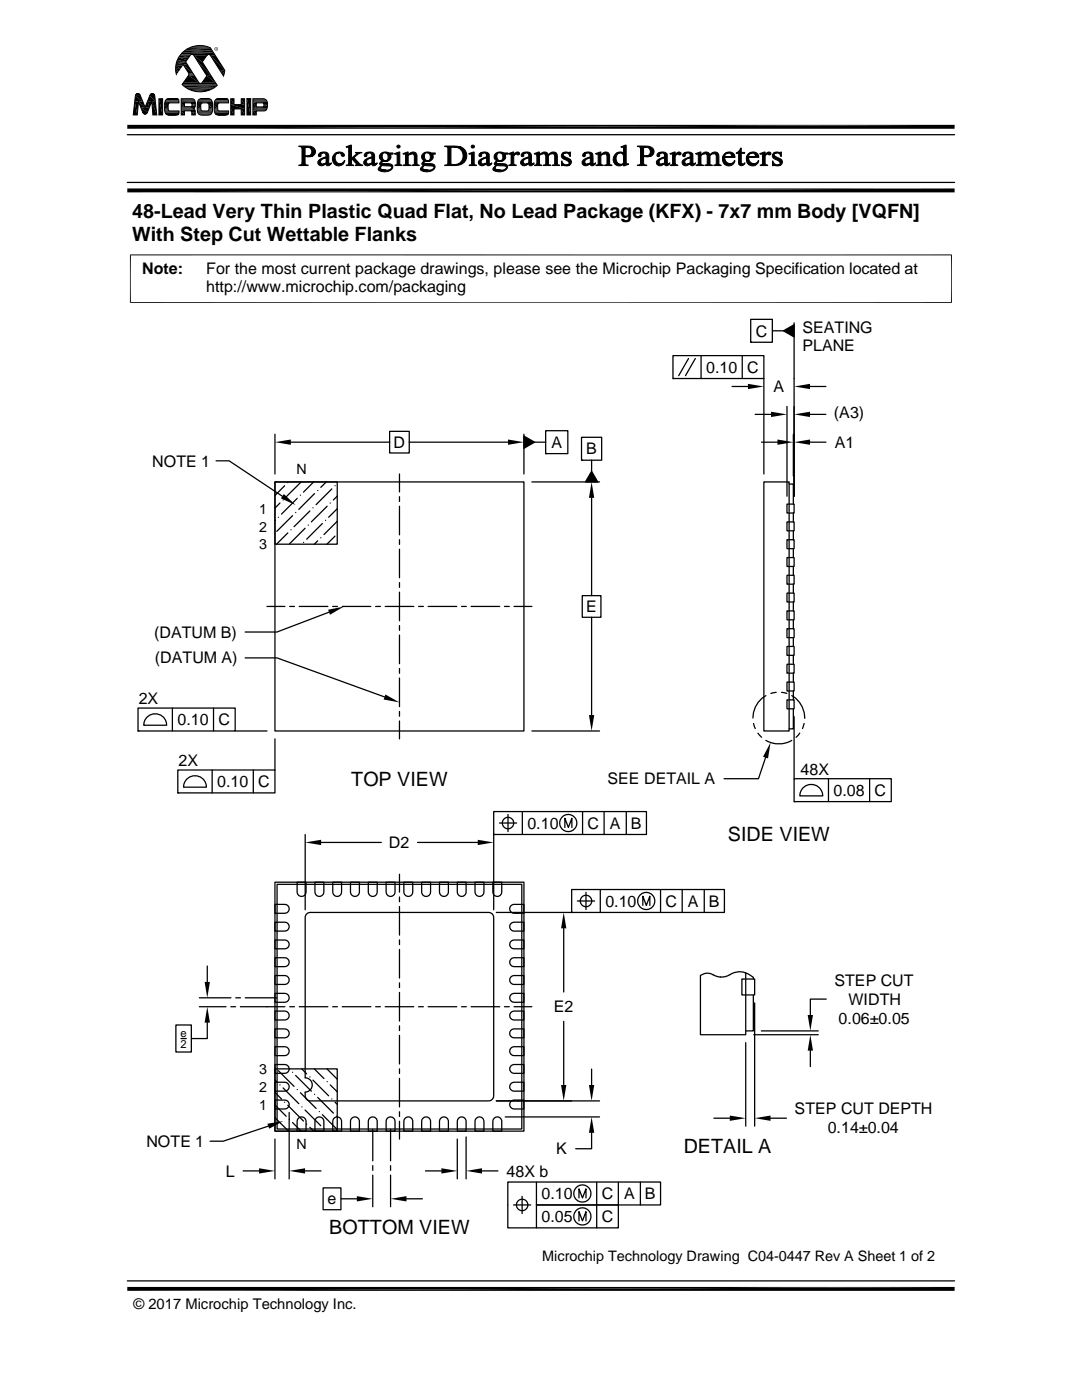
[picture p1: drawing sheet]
<svg xmlns="http://www.w3.org/2000/svg" width="216mm" height="279mm" viewBox="0 0 216 279" stroke-linecap="round" stroke-linejoin="round" font-family="sans-serif">
<g fill="none" stroke="#000" stroke-width=".25">
<path d="M25.4 36.4h165.1M25.4 26.9h165.1M134.3 71h18.1v4.5h-18.1zM134.3 75.5h.1M137.4 71.5l-2 3.5M138.7 71.5l-1.9 3.5M139.9 71v4.5M146.1 77.1h3.1M148.1 71v4.5M149.8 63.7h4.3v4.6h-4.3zM149.8 68.3h.1M152.4 75.5v19.1"/>
<path d="M154.1 66h2.2M156.3 66l2.2-1.2v2.4zM158.5 64.4v34.6M161.6 77.1h3.2M43.1 92h2.6l10.6 7M54.9 96.2h49.6v49.7h-49.6zM54.9 86.7v7.9M54.9 96.2h12.4v12.4h-12.4zM55.1 96.2l-.2 .2M56.5 99.8h.1M56.8 96.9l-1.9 2M57.4 96.3h.1"/>
<path d="M58 88.2h19.7M59.3 99.5l-3.1 3.1M59.9 98.8h.1M60.1 96.2l-3 2.9M62.6 96.2l-2 2M62.8 98.5l-3.2 3.2M63.4 97.9h.1M65.1 96.2l-1.1 1.1M66.2 97.6l-3.1 3.1M66.8 96.9h.1M67.3 99l-.8 .8M77.7 86.1h4v4.3h-4z"/>
<path d="M79.7 94.6v3.6M79.7 99.1v1M81.7 88.2h19.7M104.5 87l2.2 1.2-2.2 1.3zM104.5 86.7v7.9M106.1 96.2h13.5M106.7 88.2h2.2M108.9 86h4.4v4.5h-4.4zM108.9 90.5h.1M116 87.3h4.1v4.5h-4.1zM116 91.8h.1M118 99.4v19.5"/>
<path d="M118 94.1l1.3 2.1h-2.5zM118 91.8v2.3M150.7 82.7h3.2M152 88.2h3.1M152.4 96.2h5.1v49.7h-5.1zM157 81.1v17.9M157.5 96.6h.8v4M158.3 86.7v8.3M161.6 88.2h3.2M161.6 82.7h3.2M54.9 103.8v.1M55.5 103.2h.1"/>
<path d="M55.9 100.4l-1 1M57.4 106.4l-2.2 2.2M58.1 105.7h.1M58.4 102.9l-3.2 3.1M59 102.3h.1M60.6 108.2h.1M60.9 105.4l-3.2 3.2M61.5 104.8h.1M61.8 102l-3.1 3.1M62.4 101.3h.1M63.4 107.9l-.7 .7M64 107.3h.1"/>
<path d="M64.3 104.5l-3.1 3.1M65 103.8h.1M65.3 101l-3.2 3.2M65.9 100.4h.1M66.8 107l-1.6 1.6M67.3 101.5l-1.7 1.7M67.3 104l-2.7 2.7M79.7 101v5.7M79.7 107.7v.9M79.7 109.6v5.7M79.7 116.3v.9M79.7 118.2v5.7"/>
<path d="M116.2 118.9h3.7v4.3h-3.7zM157 100.6h1.5v1.8h-1.5zM157 104.2h1.5v1.7h-1.5zM157 107.7h1.5v1.8h-1.5zM157 111.3h1.5v1.8h-1.5zM157 114.8h1.5v1.8h-1.5zM157 118.4h1.5v1.7h-1.5zM158.3 102.4v1.8M158.3 105.9v1.8M158.3 109.5v1.8M158.3 113.1v1.7M158.3 116.6v1.8"/>
<path d="M48.9 131.3h6.4l21.4 7.8M53.3 121h3.6M57.8 121h1M59.7 121h5.7M65.7 122.2l-10.4 3.9h-6.4M66.4 121h.9M68.3 121h5.7M75 121h.9M76.9 121h5.7M79.7 124.8v1M79.7 126.7v5.8M79.7 133.4v1"/>
<path d="M79.7 135.3v5.7M83.5 121h1M85.4 121h5.7M92.1 121h.9M94 121h5.7M100.7 121h.9M102.6 121h3.5M118 123.2v19.5M152.8 138.8a5.1 5.1 0 0 0-2.6 4.5M154.9 138.2l-1.1 .2M156 138.2l1 .2M157 121.9h1.5v1.8h-1.5z"/>
<path d="M157 125.5h1.5v1.8h-1.5zM157 129h1.5v1.8h-1.5zM157 132.6h1.5v1.7h-1.5zM157 136.1h1.5v1.8h-1.5zM157 139.7h1.5v1.8h-1.5zM158 138.8a5.1 5.1 0 0 1 2.6 4.5M158.3 120.1v1.8M158.3 123.7v1.8M158.3 127.3v1.7M158.3 130.8v1.8M158.3 134.3v1.8M158.3 137.9v1.8"/>
<path d="M27.5 141.3h19.4v4.6h-19.4zM27.5 145.9h.1M29.4 143a2.29 2.29 0 0 1 2.5-.4 2.29 2.29 0 0 1 1.4 2.1h-4.6l.3-1.1zM34.4 141.3v4.6M35.5 153.7h19.4v4.5h-19.4zM35.5 158.2h.1M37.4 155.4a2.28 2.28 0 0 1 2.4-.4 2.28 2.28 0 0 1 1.4 2.1h-4.6l.3-1.2zM42.3 153.7v4.5M42.6 141.3v4.6M46.9 145.9h6.4M50.5 153.7v4.5M54.9 147.5v6.2"/>
<path d="M79.7 142v.9M79.7 143.9v3.6M106.1 145.9h13.5M150.4 144.4l.3 1M151.2 146.3l.8 .8M152.8 151.2l-1.5 4.2h-6.8M152.8 147.8a5.1 5.1 0 0 0 5.2 0M158.3 141.5v4h-.8M158.5 155.4h19.3v4.6h-19.3zM158.5 160h.1M158.5 143v12.4M159.6 146.3l-.7 .8"/>
<path d="M160.3 157.1a2.3 2.3 0 0 1 2.5-.4 2.3 2.3 0 0 1 1.4 2.1h-4.6l.3-1.1zM160.4 144.4l-.3 1M160.6 143.3h.1M165.3 155.4v4.6M173.5 155.4v4.6M54.9 176.1h49.6v49.6h-49.6zM55.3 176.5h48.8v48.8h-48.8zM59.3 176.1h1.8v1.9a.89 .89 0 0 1-.9 .9 .89 .89 0 0 1-.9-.9zM60.9 166.5v15.1M62.8 176.1h1.8v1.9a.89 .89 0 0 1-.9 .9 .89 .89 0 0 1-.9-.9zM64.1 168.1h12M66.4 176.1h1.8v1.9a.88 .88 0 0 1-.9 .9 .88 .88 0 0 1-.9-.9z"/>
<path d="M69.9 176.1h1.8v1.9a.89 .89 0 0 1-.9 .9 .89 .89 0 0 1-.9-.9zM73.5 176.1h1.8v1.9a.89 .89 0 0 1-.9 .9 .89 .89 0 0 1-.9-.9zM77 176.1h1.8v1.9a.89 .89 0 0 1-.9 .9 .89 .89 0 0 1-.9-.9zM79.7 174.5v3.6M79.7 179v1M80.6 176.1h1.8v1.9a.89 .89 0 0 1-.9 .9 .89 .89 0 0 1-.9-.9zM83.3 168.1h12M84.1 176.1h1.8v1.9a.89 .89 0 0 1-.9 .9 .89 .89 0 0 1-.9-.9zM87.7 176.1h1.8v1.9a.89 .89 0 0 1-.9 .9 .89 .89 0 0 1-.9-.9zM91.2 176.1h1.8v1.9a.88 .88 0 0 1-.9 .9 .88 .88 0 0 1-.9-.9zM94.8 176.1h1.8v1.9a.89 .89 0 0 1-.9 .9 .89 .89 0 0 1-.9-.9zM98.3 176.1h1.8v1.9a.89 .89 0 0 1-.9 .9 .89 .89 0 0 1-.9-.9z"/>
<path d="M98.5 162h30.5v4.5h-30.5zM98.5 166.5h.1M98.5 166.5v15.1M99.7 164.3h3.4M101.4 162.5v3.5M104.2 162v4.5M112.7 165.1v-1.8l.7 1.8 .7-1.8v1.8M114.1 177.5h30.4v4.6h-30.4zM115.2 179.8h3.4M116.2 162v4.5M116.9 178.1v3.4M119.8 177.5v4.6"/>
<path d="M120.5 162v4.5M125 162v4.5M131.8 177.5v4.6M136.1 177.5v4.6M140.5 177.5v4.6M39.8 199.1h6.3M41.4 192.8v3.2M47 199.1h1M48.9 199.1h6.3M54.9 198.2h1.9a.89 .89 0 0 1 .9 .9 .89 .89 0 0 1-.9 .9h-1.9zM54.9 194.7h1.9a.89 .89 0 0 1 .9 .9 .89 .89 0 0 1-.9 .9h-1.9zM54.9 191.1h1.9a.89 .89 0 0 1 .9 .9 .89 .89 0 0 1-.9 .9h-1.9z"/>
<path d="M54.9 187.6h1.9a.88 .88 0 0 1 .9 .9 .88 .88 0 0 1-.9 .9h-1.9zM54.9 184h1.9a.89 .89 0 0 1 .9 .9 .89 .89 0 0 1-.9 .9h-1.9zM54.9 180.5h1.9a.89 .89 0 0 1 .9 .9 .89 .89 0 0 1-.9 .9h-1.9zM61.1 182.5l.3-.2 .6-.2h35.5a1.02 1.02 0 0 1 1 1.1v35.5a1.02 1.02 0 0 1-1 1h-35.5a1.02 1.02 0 0 1-1.1-1v-.7a1.43 1.43 0 0 0 1.4-1.5 1.43 1.43 0 0 0-1.4-1.4v-31.9zM79.7 180.9v5.7M79.7 187.6v.9M79.7 189.5v5.7M79.7 196.2v.9M79.7 198.1v5.7M99 182.1h15.1M101.9 184.4l.7-.4h1.9v1.8h-1.9a.9 .9 0 0 1-.7-1.4zM101.9 198.6l.7-.4h1.9v1.8h-1.9a.9 .9 0 0 1-.7-1.4z"/>
<path d="M101.9 195.1l.3-.3 .4-.1h1.9v1.8h-1.9a.89 .89 0 0 1-.7-1.4zM101.9 180.9l.3-.3 .4-.1h1.9v1.8h-1.9a.89 .89 0 0 1-.7-1.4zM101.9 188l.7-.4h1.9v1.8h-1.9a.88 .88 0 0 1-.7-1.4zM101.9 191.5l.7-.4h1.9v1.8h-1.9a.88 .88 0 0 1-.7-1.4zM112.5 185.3v12.7M114.1 182.1h.1M128.3 180.7v-1.8l.7 1.8 .7-1.8v1.8M148 195.4h2.6v3.2h-2.6zM148.8 194.2v12.3h-9v-11.8a2.52 2.52 0 0 1 2.9 .1 3.4 3.4 0 0 0 3.4-.5 3.8 3.8 0 0 1 4.2 .8v.3M150.3 198.6v7.1h-1.5M164.9 199.4h-3.2v3.2M35.1 204.6h3.1v5.4h-3.1z"/>
<path d="M36.1 207.3h1.1M39.8 200.9h5.3M41.4 204.1v3.2h-3.2M46.1 200.9h.9M48 200.9h8.9M54.9 213.3h12.4v12.4h-12.4zM54.9 215.5l.3 .4M54.9 218l1.3 1.3M54.9 219.5h1.9a.89 .89 0 0 1 .9 .9 .89 .89 0 0 1-.9 .9h-1.9zM54.9 216h1.9a.89 .89 0 0 1 .9 .9 .89 .89 0 0 1-.9 .9h-1.9zM54.9 212.4h1.9a.88 .88 0 0 1 .9 .9 .88 .88 0 0 1-.9 .9h-1.9zM54.9 208.9h1.9a.89 .89 0 0 1 .9 .9 .89 .89 0 0 1-.9 .9h-1.9z"/>
<path d="M54.9 205.3h1.9a.89 .89 0 0 1 .9 .9 .89 .89 0 0 1-.9 .9h-1.9zM54.9 201.8h1.9a.89 .89 0 0 1 .9 .9 .89 .89 0 0 1-.9 .9h-1.9zM55.5 213.7l3.2 3.1M55.9 216.5h.1M56.5 217.1l3.1 3.2M56.8 220h.1M57.7 213.3v.1M57.8 200.9h1M58.4 214h.1M59 214.6l3.1 3.2M59.3 217.4h.1M59.7 200.9h5.7"/>
<path d="M59.9 218.1l3.2 3.1M60.2 213.3l1 1M61.8 214.9h.1M62.4 215.6l3.2 3.1M62.7 213.3l1.9 1.9M62.8 218.4h.1M63.4 219l3.1 3.1M65.2 213.3l2.1 2.1M65.3 215.9h.1M65.9 216.5l1.4 1.4M66.2 219.3h.1M66.4 200.9h.9"/>
<path d="M66.8 220l.5 .4M68.3 200.9h5.7M75 200.9h.9M76.9 200.9h5.7M79.7 204.7v1M79.7 206.6v5.7M79.7 213.3v.9M79.7 215.2v5.7M83.5 200.9h1M85.4 200.9h5.7M92.1 200.9h.9M94 200.9h5.7"/>
<path d="M99 219.7h20.6M100.7 200.9h.9M101.9 209.3l.7-.4h1.9v1.8h-1.9a.9 .9 0 0 1-.7-1.4zM101.9 205.7l.3-.2 .4-.2h1.9v1.8h-1.9a.89 .89 0 0 1-.7-1.4zM101.9 219.9l.3-.2 .4-.2h1.9v1.8h-1.9a.89 .89 0 0 1-.7-1.4zM101.9 212.8l.7-.4h1.9v1.8h-1.9a.88 .88 0 0 1-.7-1.4zM101.9 202.2l.7-.4h1.9v1.8h-1.9a.88 .88 0 0 1-.7-1.4zM101.9 216.4l.7-.4h1.9v1.8h-1.9a.88 .88 0 0 1-.7-1.4zM102.6 200.9h3.5M112.5 203.8v12.7M118 213.4v3.1M148.8 208.1v16.6"/>
<path d="M150.4 206.5h12.9M150.6 200.2v24.5M151.9 205.7h11.4M161.7 209.7v3.2M48.5 233.7h3.2M53.5 224.7l-9 3.1h-2.6M54.9 227.3v8M54.9 220.5l2.2 2.3M54.9 223.1l2.7 2.6M57.4 220.6l3.2 3.1M57.7 222v13.3M57.7 223.4h.1"/>
<path d="M58.4 224l1.7 1.7M59.6 223.1a.89 .89 0 0 1 .9-.1 .89 .89 0 0 1 .6 .8v1.9h-1.8v-1.9zM60.2 220.9h.1M60.9 233.7h3.2M60.9 221.5l3.1 3.2M61.2 224.3h.1M61.8 225l.8 .7M63.1 223.1a.89 .89 0 0 1 1-.1 .89 .89 0 0 1 .5 .8v1.9h-1.8v-1.9zM63.7 221.8h.1M64.3 222.5l3 2.9M64.5 237.1h3.5v4.3h-3.5zM64.6 225.3h.1"/>
<path d="M66.7 223.1a.87 .87 0 0 1 .9-.1 .87 .87 0 0 1 .6 .8v1.9h-1.8v-1.9zM67.2 222.8h.1M68 239.2h3.2M70.2 223.1a.88 .88 0 0 1 1-.1 .88 .88 0 0 1 .5 .8v1.9h-1.8v-1.9zM73.8 223.1a.89 .89 0 0 1 .9-.1 .89 .89 0 0 1 .6 .8v1.9h-1.8v-1.9zM74.4 225.4v6.3M74.4 232.6v1M74.4 234.5v6.3M77.3 223.1a.89 .89 0 0 1 1-.1 .89 .89 0 0 1 .5 .8v1.9h-1.8v-1.9zM77.9 225.4v6.3M77.9 232.6v1M77.9 234.5v6.3"/>
<path d="M79.7 221.9v.9M79.7 223.8v3.5M80.9 223.1a.88 .88 0 0 1 .9-.1 .88 .88 0 0 1 .6 .8v1.9h-1.8v-1.9zM81.1 239.2h3.2M84.4 223.1a.89 .89 0 0 1 1-.1 .89 .89 0 0 1 .5 .8v1.9h-1.8v-1.9zM84.9 233.7h3.2M88 223.1a.89 .89 0 0 1 .9-.1 .89 .89 0 0 1 .6 .8v1.9h-1.8v-1.9zM91.2 227.3v8M91.5 223.1a.87 .87 0 0 1 1-.1 .87 .87 0 0 1 .5 .8v1.9h-1.8v-1.9zM93 226.9v8.4M95.1 223.1a.88 .88 0 0 1 .9-.1 .88 .88 0 0 1 .6 .8v1.9h-1.8v-1.9zM96.2 233.7h3.2"/>
<path d="M98.6 223.1a.89 .89 0 0 1 1-.1 .89 .89 0 0 1 .5 .8v1.9h-1.8v-1.9zM100.8 222.9h18.8M104.2 238.8v3.4M107 235.9v4.6h16.4v4.5h-22.1v-9.1h30.5v4.6h-24.8v4.5M115.5 239.1v-1.8l.7 1.8 .7-1.8v1.8M118 226.1v3.2h-3.1M119.1 235.9v9.1M123.4 235.9v4.6M127.8 235.9v4.6M142.5 223.2h3.1M153.8 223.2h3.1M25.4 255.6h165.1"/>
<path d="M102.5 240.5h3.4M115.5 243.6v-1.8l.7 1.8 .7-1.8v1.8"/>
<circle cx="101.4" cy="164.3" r="1.14"/>
<circle cx="113.4" cy="164.3" r="1.72"/>
<circle cx="116.9" cy="179.8" r="1.14"/>
<circle cx="128.9" cy="179.8" r="1.71"/>
<circle cx="116.2" cy="238.2" r="1.71"/>
<circle cx="104.2" cy="240.5" r="1.14"/>
<circle cx="116.2" cy="242.8" r="1.71"/>
</g>
<g fill="#000">
<path d="M27 19.1l1 .1h-1zM27 19.1h1v.1zM27 19.2l1.5 1.1h-1.6zM27 19.2h1l.5 1.1zM27 19l1 .1zM27.1 18.9h.9zM27.1 18.9l.9 .1zM27.1 18.9h.8zM27.2 18.8l.7 .1zM27.2 18.8h.6zM27.2 18.8h.5zM27.3 18.7l.4 .1z"/>
<path d="M27.3 18.7h.4zM27.4 18.7h.2zM27.4 18.7h.3zM27.5 18.7h.1zM29.9 19.1l1.1 1.1h-1.6zM29.9 19.1h1l.1 1.1zM29.9 19h1zM29.9 19l1 .1zM29.9 18.9l1 .1zM29.9 18.9h.9zM30 18.9h.8zM30.1 18.8l.7 .1z"/>
<path d="M30.1 18.8h.6zM30.1 18.7l.5 .1zM30.1 18.7h.5zM30.2 18.7h.4zM30.2 18.7h.3zM30.3 18.7h.2zM31.7 19.7l.7 3.2h-.7zM31.7 19.7h.7v3.2zM33.5 19.7h2zM33.5 19.7h1.9zM33.5 19.7h1.8zM33.6 19.7h1.7z"/>
<path d="M35 13.7l.6 .6h-.5zM35 13.7h1l-.4 .6zM35.1 13.1l.9 .6h-1zM35.1 13.1h1.4l-.5 .6zM35.1 14.3l.1 .6zM35.1 14.3h.5l-.4 .6zM35.1 13l1.4 .1h-1.4zM35.1 13h1.5l-.1 .1zM35.3 12.3l1.9 .3h-2zM35.3 12.3h1.7l.2 .3zM35.4 12l1.6 .3h-1.7zM35.4 12h1.9l-.3 .3z"/>
<path d="M35.6 11.5l1.7 .5h-1.9zM35.6 11.5h2.1l-.4 .5zM36.6 13l1.9 1.6h-.9zM36.6 13h.8l1.1 1.6zM37.6 15l2.1 1.5h-3.1zM37.6 15h1.2l.9 1.5zM37.6 14.6h.9zM37.7 14.6l.9 .1zM37.7 15h1.1zM37.7 14.7l.9 .1zM37.7 14.9l1 .1zM37.7 14.8l1 .1z"/>
<path d="M37.7 14.9h1zM38.7 11l1.7 1.4h-.9zM38.7 11h2.6l-.9 1.4zM38.7 18.2l1.9 .1zM39 9.2h1.8zM39 9.1l1.8 .1zM39.3 18.3h1.3zM39.5 12.4l2.6 2.7h-.8zM39.5 12.4h.9l1.7 2.7zM39 9.1h1.7zM39.6 9.1h1.1zM39.6 9.1h.6z"/>
<path d="M39.9 19.7h2zM40 19.7h1.9zM40 19.7h1.8zM40.1 19.7h1.7zM40.1 19.7h1.6zM41.3 15.1l1.7 1.4h-2.7zM41.3 15.1h.8l.9 1.4zM41.6 10.9h1.2zM41.7 10.9h1.2zM41.8 10.9h1.1zM41.9 10.9l1 .1zM41.9 11h1z"/>
<path d="M42 11l2.9 3h-1zM42 11h.9l2 3zM42.8 9.8v.1zM42.8 9.6v.2zM42.8 9.9l.1 .1zM42.9 9.5l-.1 .1zM42.9 9.7l-.1 .1zM42.9 9.9v.1zM42.9 10l.1 .1zM42.8 9.6l.1-.1zM42.9 9.5h.1zM43 10.1l.1 .1z"/>
<path d="M43 9.4l.1 .1zM43.1 10.1h.2zM43.1 9.4l.2 .1zM43.3 10.1l.1-.1zM43.3 19.7h2zM43.3 9.4v.1zM43.4 9.9l-.1 .1zM43.4 19.7h1.9zM43.4 19.7h1.8zM43.3 9.5l.1 .2zM43.3 9.4l.1 .1zM43.3 10l.2-.1z"/>
<path d="M43.4 9.8v.1zM43.4 9.7v.1zM43.5 19.7h1.7zM43.4 9.5l.1 .1zM43.5 9.8l-.1 .1zM43.5 9.6l-.1 .2zM43.9 14l.9 .6h-.6zM43.9 14h1l-.1 .6zM44.2 14.6l.4 .5zM44.2 14.6h.6l-.2 .5zM46 19.7l.7 1.2h-.7zM46 19.7h.7v1.2z"/>
<path d="M48.1 19.7l.7 1.2h-.7zM48.1 19.7h.7v1.2zM49.3 19.7l.7 3.2h-.7zM49.3 19.7h.7v3.2zM25.4 37.6h165.1l-165.1 .8zM25.4 38.4l165.1-.8v.8zM25.4 24.9h165.1l-165.1 .8zM25.4 25.7l165.1-.8v.8zM26.9 20.3h.7zM26.9 20.3l.5 2.6h-.8zM26.9 20.3h.7l-.2 2.6zM27.6 20.3h.9z"/>
<path d="M27.6 20.3l1.4 1.1h-.9zM27.6 20.3h.9l.5 1.1zM28.1 21.4l1.3 1h-.9zM28.1 21.4h1.7l-.4 1zM28.5 22.4h.9zM28.5 22.4l.9 .1zM28.5 22.5h.9zM28.5 22.5l.8 .1zM28.6 22.6h.7zM28.6 22.6l.6 .1zM28.7 22.7h.5zM28.7 22.7h.4z"/>
<path d="M28.8 22.7h.3zM28.8 22.7l.2 .1zM28.9 22.8h.1zM29.4 20.2l.4 1.2h-.8zM29.4 20.2h.9l-.5 1.2zM30.3 20.2l1 2.7h-.8zM30.3 20.2h.7l.3 2.7zM32.9 20.7l.7 .1zM32.9 20.7h.7zM32.9 20.8h.7zM32.9 20.8l.6 .2h-.6zM32.9 20.8h.7l-.1 .2z"/>
<path d="M32.9 21l.6 .7h-.6zM32.9 21h.6v.7zM32.9 21.7l.7 .1h-.7zM32.9 21.7h.6l.1 .1zM32.9 21.8h.7zM32.9 21.8l.7 .1zM32.9 21.9h.7zM32.9 21.9l.7 .1zM32.9 20.5h1zM32.9 20.5l.9 .1zM32.9 20.6h.8zM32.9 20.6h.9z"/>
<path d="M32.9 20.6l.7 .1zM32.9 22l.8 .1zM32.9 22.1h.8zM32.9 22.1h.9zM33.4 22.9h2zM33.5 22.9l1.7 .1zM33.5 22.9h1.9zM33.6 23h1.6zM33.6 23h1.4zM36.2 20.5l.6 .8h-.6zM36.2 20.5h.6v.8zM36.2 22.1l.6 .8h-.6z"/>
<path d="M36.2 22.1h.6v.8zM38.1 20.5h.8zM38.1 22.1h.8zM38.1 20.5h.9zM38.1 21.3h.8zM38.1 22.1l.8 .1zM38.1 20.5l.9 .1zM38.2 22.2h.7zM38.2 20.6h.8zM38.2 21.3h.7zM38.2 20.6l.8 .1zM38.2 21.2l.7 .1z"/>
<path d="M38.2 22.2l.7 .1zM38.3 20.7h.7zM38.2 21.2h.7zM38.3 21.2h.6zM38.3 22.3l.7 .1zM38.3 22.4h.7zM38.3 22.4l.7 .5h-.7zM38.3 22.4h.7v.5zM38.3 20.7l.7 .1zM38.3 20.8h.7zM38.3 21.1h.6zM38.3 21.1l.6 .1z"/>
<path d="M38.3 20.8l.7 .2h-.7zM38.3 20.8h.7v.2zM38.3 21h.7zM38.3 21l.6 .1zM39.4 20.7l.7 .1zM39.4 20.7h.7zM39.4 20.8h.7zM39.4 20.8l.7 .2h-.7zM39.4 20.8h.7v.2zM39.4 21l.7 .7h-.7zM39.4 21h.7v.7zM39.4 21.7l.7 .1h-.7z"/>
<path d="M39.4 21.7h.7v.1zM39.4 21.8h.7zM39.4 21.8l.7 .1zM39.4 21.9h.7zM39.4 21.9l.8 .1zM39.4 20.5h1zM39.4 20.5l.9 .1zM39.4 20.6h.8zM39.4 20.6h.9zM39.4 20.6l.8 .1zM39.4 20.7h.8zM39.4 22l.8 .1z"/>
<path d="M39.4 22.1h.8zM39.4 22.1h.9zM39.4 22.1h1zM39.9 22.9l1.8 .1zM39.9 22.9h2zM40.1 23h1.3zM40.1 23h1.6zM41.3 20.5h1.1zM41.4 20.5l1 .1zM41.5 20.6h.9zM41.4 22.1h1zM41.5 22.1h.9z"/>
<path d="M41.6 20.6l.8 .1zM41.6 22.1h.8zM41.6 20.7h.8zM41.6 22l.8 .1zM41.6 20.7l.8 .1zM41.7 20.8h.7zM41.7 21.9l.7 .1zM41.7 20.8l.7 .2h-.7zM41.7 20.8h.7v.2zM41.7 21.8h.7zM41.7 21.8l.7 .1zM41.7 21.9h.7z"/>
<path d="M41.7 21l.7 .7h-.7zM41.7 21h.7v.7zM41.7 21.7l.7 .1h-.7zM41.7 21.7h.7v.1zM42.7 20.7l.8 .1zM42.7 20.7h.8zM42.7 20.8h.8zM42.7 20.8l.7 .2h-.7zM42.7 20.8h.8l-.1 .2zM42.7 21l.7 .7h-.7zM42.7 21h.7v.7zM42.7 21.7l.8 .1h-.8z"/>
<path d="M42.7 21.7h.7l.1 .1zM42.7 21.8h.8zM42.7 21.8l.8 .1zM42.7 21.9h.8zM42.8 20.5h1zM42.8 20.5l.9 .1zM42.8 20.6h.8zM42.8 20.6h.9zM42.8 20.6l.7 .1zM42.8 20.7h.7zM42.8 21.9l.7 .1zM42.8 22l.8 .1z"/>
<path d="M42.8 22.1h.8zM42.8 22.1h.9zM43.3 22.9h2zM43.4 22.9l1.7 .1zM43.4 22.9h1.9zM43.5 23h1.6zM43.5 23h1.4zM46 20.9l2.8 .8h-2.8zM46 20.9h2.8v.8zM46 21.7l.7 1.2h-.7zM46 21.7h.7v1.2zM48.1 21.7l.7 1.2h-.7z"/>
<path d="M48.1 21.7h.7v1.2zM50.5 20.5l.6 .8h-.6zM50.5 20.5h.6v.8zM50.5 22.1l.6 .8h-.6zM50.5 22.1h.6v.8zM52.4 20.5h.9zM52.5 20.5l.8 .1zM52.5 20.6h.8zM52.5 21.3h.8zM52.6 20.6h.7zM52.6 21.3h.7zM52.6 20.6l.7 .1z"/>
<path d="M52.6 21.2l.7 .1zM52.6 20.7h.8zM52.6 20.7l.8 .1h-.7zM52.6 20.7h.8v.1zM52.6 21.1h.7zM52.6 21.1h.8zM52.6 21.1l.7 .1zM52.6 21.2h.7zM52.7 20.8l.7 .3h-.7zM52.7 20.8h.7v.3zM52.7 21.1h.7zM149.2 76.6l3.2 .5-3.2 .6z"/>
<path d="M156.3 66l2.2-1.2v2.4zM158.5 77.1l3.1-.5v1.1zM56.6 98.6l2.4 2.2-3-1.3zM54.9 88.2l3.1-.5v1.1zM101.4 87.7l3.1 .5-3.1 .6zM104.5 87l2.2 1.2-2.2 1.3zM118 96.2l.6 3.2h-1.1zM118 94.1l1.3 2.1h-2.5zM153.9 82.2l3.1 .5-3.1 .5zM155.1 87.7l3.2 .5-3.2 .6zM158.5 82.7l3.1-.5v1zM158.5 88.2l3.1-.5v1.1z"/>
<path d="M65.5 121.7l3.1-.6-2.8 1.6zM76.9 138.6l2.8 1.6-3.2-.6zM117.5 142.7h1.1l-.6 3.2zM153.8 148.2l-.6 3.2-.9-.4zM60.9 168.1l3.2-.5v1.1zM95.3 167.6l3.2 .5-3.2 .6zM40.8 196h1.1l-.5 3.1zM112.5 182.1l.5 3.2h-1zM41.4 200.9l.5 3.2h-1.1zM112 216.5h1l-.5 3.2zM117.5 216.5h1.1l-.6 3.2zM161.7 206.5l.5 3.2h-1z"/>
<path d="M161.2 202.6h1l-.5 3.1zM51.7 233.2l3.2 .5-3.2 .5zM53.4 224.3l3.1-.5-2.8 1.5zM57.7 233.7l3.2-.5v1zM71.2 238.7l3.2 .5-3.2 .6zM77.9 239.2l3.2-.5v1.1zM88.1 233.2l3.1 .5-3.1 .5zM93 233.7l3.2-.5v1zM118 222.9l.6 3.2h-1.1zM145.6 222.6l3.2 .6-3.2 .5zM150.6 223.2l3.2-.6v1.1zM25.4 256.8h165.1l-165.1 .8z"/>
<path d="M25.4 257.6l165.1-.8v.8z"/>
</g>
<g fill="none" stroke="#000" stroke-width=".2">
<path d="M27.1 18.9a.52 .52 0 0 1 .9 .1l1 2.4 .9-2.4a.5 .5 0 0 1 .5-.3 .5 .5 0 0 1 .5 .4l.4 3.8h-.8l-.2-2.7-.9 2.2a.5 .5 0 0 1-.5 .4 .5 .5 0 0 1-.4-.4l-.9-2.1-.2 2.6h-.8zM31.7 19.7h.7v3.2h-.7zM33 20h2.7M33.1 20l.5-.3h1.6l.4 .2 .1 .6-2 .1-.2 .4v.7l.1 .3 .2 .1h1.9a.62 .62 0 0 1-.1 .7 .62 .62 0 0 1-.6 .2h-1.2a.96 .96 0 0 1-.9-1.2 2.92 2.92 0 0 1 .2-1.8zM33.1 19.9h2.6M33.1 19.9h2.5M33.3 19.8h2.2M33.4 19.7h2.1M35.6 19.8h-2.4M36 10.9h2.1M36.1 10.8h6.7M36.2 19.7h2.3a1.28 1.28 0 0 1 .2 1.9l-.1 .1 .3 .2 .1 1h-.7v-.6l-.2-.2h-1.3v.8h-.6z"/>
<path d="M36.2 19.7h2.3M36.2 19.7h2.4M36.2 19.8h2.5M36.2 19.9h2.6M36.3 16.9h7M36.4 17h6.9M36.5 16.7h6.6M36.5 16.6h3.4M36.5 16.6h3.3M36.6 16.5h3.1M36.6 13l1.1 1.7-1.4 2.2a5.1 5.1 0 0 0 7 .1l-2.9-4.6 1-1.5h.5l2.7 4.3 .3-1.2-2.9-4.5a4.8 4.8 0 0 0-5.1 .6 4.8 4.8 0 0 0-1.7 4.8M36.9 17.4h6"/>
<path d="M37.5 17.7h4.9M37.8 9.5h4.2M37.9 9.4h4M38 11h-2.1M38.1 10.9h.3l.3 .1 2.6 4.1-1.2 1.6-.4-.2-2.7-4.2zM38.2 10.9h-2.2M38.4 10.9h4.4M38.4 9.3h3M38.4 9.2h2.9M38.5 10.9h3M38.6 11h2.8M38.6 11h2.7"/>
<path d="M38.7 18.2h2.5M39.6 20h2.6M39.6 20l.5-.3h1.5a.93 .93 0 0 1 .8 1.1l-.1 1.6a.79 .79 0 0 1-.9 .6 2.2 2.2 0 0 1-1.8-.2 3.5 3.5 0 0 1 0-2.8zM39.6 19.9h2.6M39.6 19.9h2.5M39.7 19.8h2.4M39.8 19.8h2.2M40.1 16.6h3M40.2 16.6h2.9M40.3 16.5h2.7M42.9 20h2.7M43 20l.5-.3h1.6l.4 .2 .1 .6-2 .1-.2 .4v.7l.1 .3 .2 .1h1.9a.62 .62 0 0 1-.1 .7 .62 .62 0 0 1-.6 .2h-1.2a.96 .96 0 0 1-1-1.2 2.92 2.92 0 0 1 .3-1.8z"/>
<path d="M43 19.9h2.6M43 19.9h2.5M43.2 19.8h2.2M43.3 19.7h2M45.5 19.8h-2.4M46 19.7h.7v1.2h1.4v-1.2h.7v3.2h-.7v-1.2h-1.4v1.2h-.7zM49.3 19.7h.7v3.2h-.7zM49.3 19.7h.7M50.5 19.7h2.2M50.5 19.7h2.4M50.5 19.8h2.5M50.5 19.9h2.6"/>
<path d="M50.5 19.9h2.7M50.5 19.7h2.2a1.49 1.49 0 0 1 .5 2.2l-.5 .2h-1.6v.8h-.6zM32.9 20.5h2.8M32.9 22.2h2.8M32.9 22.3h2.8M32.9 20.4h2.8M32.9 20.3h2.8M32.9 22.4h2.8M32.9 22.5h2.8M32.9 20.2h2.8M33 20.1h2.7M33 22.6h2.7"/>
<path d="M33 22.7h2.7M33.1 22.7h2.6M33.1 22.8h2.6M33.2 22.8h2.4M33.3 22.9h2.3M33.4 22.9h2.1M36.2 20h2.7M36.2 20.2h2.7M36.2 21.3h2.7M36.2 21.4h2.7M36.2 21.5h2.7M36.2 21.6h2.6"/>
<path d="M36.2 21.6h2.5M36.2 21.7h2.5M36.2 21.8h2.6M36.2 21.9h2.7M36.2 22h2.7M36.2 22.1h2.7M36.8 20.5h1.3l.2 .2v.4l-.1 .2h-1.4zM39.4 20.5h3M39.4 22.2h3M39.4 20.4h3M39.4 22.3h3M39.4 22.5h2.9"/>
<path d="M39.4 20.2h3M39.5 22.6h2.8M39.5 20.1h2.8M39.5 22.7h2.7M39.6 22.8h2.6M39.7 22.8h2.4M39.8 22.9h2.2M40.2 20.7l.2-.2 1.1 .1 .2 .4-.1 1-.2 .1h-1.2l-.1-.4zM42.8 22.2h2.8M42.8 20.5h2.8M42.8 20.4h2.8M42.8 22.3h2.8"/>
<path d="M42.8 20.3h2.8M42.8 22.4h2.8M42.8 22.5h2.8M42.8 20.2h2.8M42.9 22.6h2.7M42.9 20.1h2.7M42.9 22.7h2.7M43 22.7h2.6M43 22.8h2.6M43.1 22.8h2.4M43.2 22.9h2.2M43.3 22.9h2"/>
<path d="M50.5 20h2.7M50.5 20.2h2.8M50.5 20.4h2.8M50.5 20.5h2.8M50.5 21.4h2.8M50.5 21.7h2.8M50.5 21.8h2.8M50.5 21.9h2.7M50.5 22h2.6M51.1 20.5h1.4a.56 .56 0 0 1 0 .8h-1.4zM53 22.1h-2.5M26 50.8v9.7"/>
<path d="M189.9 50.8v9.7M189.9 50.9h-164M25.9 60.4h164"/>
</g>
<g fill="#000" stroke="#000" stroke-width=".2">
<path d="M80.4 30.6l.3 .1zM118.9 30.6l.2 .1zM123.9 29.3h.3zM151.6 30.6l.3 .1z"/>
<path d="M60.2 29.4h1.1h-.4v1.7h1.5l-1.5 .1v1.6l.6 .2h-1.9v-.1a.5 .5 0 0 0 .7-.6z" fill-rule="evenodd"/>
<path d="M59.6 29.1h1.6a1.26 1.26 0 0 1 1.3 .4 1.26 1.26 0 0 1 .3 1.3l-.4 .3h-1a.87 .87 0 0 0 .8-.9 .87 .87 0 0 0-.9-.8h-1.1z" fill-rule="evenodd"/>
<path d="M60.9 31.2h1.3z" fill-rule="evenodd"/>
<path d="M63.6 30.7l.3-.2h.6l-.4 .2a.36 .36 0 0 1-.1 .4 .36 .36 0 0 1-.3 .1l-.2-.1z" fill-rule="evenodd"/>
<path d="M63.5 32.1a1.65 1.65 0 0 1 1.6-.6 1.09 1.09 0 0 0-1.1 .9l.3 .3 .6 .1a.83 .83 0 0 1-.9 .3 .83 .83 0 0 1-.6-.7z" fill-rule="evenodd"/>
<path d="M63.9 30.5l.2-.1a1.3 1.3 0 0 1 1.5 .4l.1 1.9 .3 .1a.51 .51 0 0 1-.5 .3 .51 .51 0 0 1-.4-.3v-.1l-.3-.1 .3-.1v-1h-.5l.5-.3a.56 .56 0 0 0-.6-.7z" fill-rule="evenodd"/>
<path d="M64.4 32.8l.7-.1z" fill-rule="evenodd"/>
<path d="M65.7 32.7l.4-.2-.1 .3z" fill-rule="evenodd"/>
<path d="M67 30.6l.6-.1a1.1 1.1 0 0 0-.7 1.2 1.1 1.1 0 0 0 .9 1h.7a1.33 1.33 0 0 1-2-.2 1.33 1.33 0 0 1 .5-1.9z" fill-rule="evenodd"/>
<path d="M67.1 30.5a1.26 1.26 0 0 1 1.6 .4v.2a.46 .46 0 0 1-.5 0 .46 .46 0 0 1-.2-.5z" fill-rule="evenodd"/>
<path d="M67.8 32.7a.93 .93 0 0 0 .9-.7l.1 .2-.3 .5z" fill-rule="evenodd"/>
<path d="M69.1 29.3h.2z" fill-rule="evenodd"/>
<path d="M69.1 29.3l1-.3v3.7l.5 .3h-1.5l.3-.1 .2-.3v-3l-.1-.2z" fill-rule="evenodd"/>
<path d="M70.9 30.4h1.3l-.7 .4-.9 .6 1.2 1.3 .6 .3h-1.5l.2-.3-1-1.1 1-.8v-.3z" fill-rule="evenodd"/>
<path d="M72.8 30.7l.2-.2h.7h-.2a.46 .46 0 0 0-.3 .6l-.2 .2a.32 .32 0 0 1-.3-.2 .32 .32 0 0 1 .1-.4z" fill-rule="evenodd"/>
<path d="M72.7 32.1a1.64 1.64 0 0 1 1.5-.6 1.06 1.06 0 0 0-1.1 .9l.4 .3 .6 .1a.84 .84 0 0 1-.9 .3 .84 .84 0 0 1-.6-.7z" fill-rule="evenodd"/>
<path d="M73 30.5l.2-.1a1.31 1.31 0 0 1 1.5 .4l.1 1.9 .3 .1a.48 .48 0 0 1-.5 .3 .48 .48 0 0 1-.4-.4l-.2-.1 .2-.1v-1h-.5l.5-.3a.54 .54 0 0 0-.5-.7z" fill-rule="evenodd"/>
<path d="M73.6 32.8l.6-.1z" fill-rule="evenodd"/>
<path d="M74.9 32.7l.3-.2-.1 .3z" fill-rule="evenodd"/>
<path d="M75.7 33.3l.5-.3-.3 .5a.93 .93 0 0 0 1.1 .5h-1.4a.42 .42 0 0 1 .1-.7z" fill-rule="evenodd"/>
<path d="M76 30.6l.8-.3 .7 .2h-.7a.83 .83 0 0 0-.5 .8 .83 .83 0 0 0 .5 .7h.7l-1.1 .1-.2 .3 .4 .2a2.38 2.38 0 0 1 1.7 .4l.1 .4a1.97 1.97 0 0 1-2.8 .6h1.4a.8 .8 0 0 0 1.1-.7l-.3-.2-1.7-.1a.48 .48 0 0 1-.3-.5 .48 .48 0 0 1 .5-.4 .85 .85 0 0 1-.3-1.5z" fill-rule="evenodd"/>
<path d="M76.4 32.1h1z" fill-rule="evenodd"/>
<path d="M76.8 30.5h1.6v.3h-.5a.82 .82 0 0 1-.4 1.2h-.6a.82 .82 0 0 0 .5-.8 .82 .82 0 0 0-.6-.7z" fill-rule="evenodd"/>
<path d="M78.7 30.6l.3 .1z" fill-rule="evenodd"/>
<path d="M78.7 30.6l1.1-.3v2.1a.37 .37 0 0 0 .4 .5v.1h-1.4l.4-.3v-1.6l-.1-.3z" fill-rule="evenodd"/>
<path d="M80.4 30.6l1-.3v.6h-.5z" fill-rule="evenodd"/>
<path d="M80.9 30.9l1.3-.2-.8 .4 .1 1.6 .4 .3h-1.4l.4-.3z" fill-rule="evenodd"/>
<path d="M81.7 30.7a.84 .84 0 0 1 .9-.4 .84 .84 0 0 1 .6 .8v1.6l.5 .3h-1.5l.3-.1 .2-.3-.1-1.6-.3-.3z" fill-rule="evenodd"/>
<path d="M84.1 33.3l.5-.3-.2 .5a.93 .93 0 0 0 1 .5h-1.4a.42 .42 0 0 1 .1-.7z" fill-rule="evenodd"/>
<path d="M84.4 30.6l.9-.3 .6 .2h-.7a.83 .83 0 0 0-.5 .8 .83 .83 0 0 0 .5 .7h.7l-1.1 .1-.2 .3 .5 .2a2.38 2.38 0 0 1 1.6 .4l.1 .4a1.97 1.97 0 0 1-2.8 .6h1.4a.8 .8 0 0 0 1.2-.7l-.4-.2-1.7-.1a.48 .48 0 0 1-.3-.5 .48 .48 0 0 1 .5-.4 .85 .85 0 0 1-.3-1.5z" fill-rule="evenodd"/>
<path d="M84.8 32.1h1z" fill-rule="evenodd"/>
<path d="M85.2 30.5h1.6v.3h-.5a.81 .81 0 0 1-.4 1.2h-.6a.82 .82 0 0 0 .6-.8 .82 .82 0 0 0-.7-.7z" fill-rule="evenodd"/>
<path d="M88.7 29.1h2l1.3 .3-2 .1v3.2l1.9 .1-.9 .2h-2.3l.6-.2v-.2l.1-2.9a.46 .46 0 0 0-.7-.4z" fill-rule="evenodd"/>
<path d="M90.7 29.4h1.3a1.86 1.86 0 0 1 1.2 1.7 1.86 1.86 0 0 1-1.3 1.7h-1.2a1.73 1.73 0 0 0 1.7-1.7 1.73 1.73 0 0 0-1.7-1.7z" fill-rule="evenodd"/>
<path d="M93.6 30.6l.3 .1z" fill-rule="evenodd"/>
<path d="M93.6 30.6l1-.3v2.1a.36 .36 0 0 0 .1 .4 .36 .36 0 0 0 .4 .1v.1h-1.5v-.1a.38 .38 0 0 0 .5-.5v-1.5l-.1-.1z" fill-rule="evenodd"/>
<path d="M95.7 30.7l.2-.2h.6h-.1a.43 .43 0 0 0-.3 .6l-.2 .2a.32 .32 0 0 1-.3-.2 .32 .32 0 0 1 .1-.4z" fill-rule="evenodd"/>
<path d="M95.7 31.9l.9-.4h.5a1.08 1.08 0 0 0-1.1 .9l.4 .3 .5 .1a.79 .79 0 0 1-.9 .2 .79 .79 0 0 1-.5-.9z" fill-rule="evenodd"/>
<path d="M95.9 30.5a1.28 1.28 0 0 1 1.7 .4v1.7l.4 .2a.48 .48 0 0 1-.5 .3 .48 .48 0 0 1-.4-.4l-.2-.1 .2-.1v-1h-.5l.5-.2-.1-.6z" fill-rule="evenodd"/>
<path d="M96.5 32.8l.6-.1z" fill-rule="evenodd"/>
<path d="M97.8 32.7l.3-.2-.1 .3z" fill-rule="evenodd"/>
<path d="M98.6 33.3l.5-.3-.3 .5a.94 .94 0 0 0 1.1 .5h-1.4a.42 .42 0 0 1 .1-.7z" fill-rule="evenodd"/>
<path d="M98.9 30.6a1.47 1.47 0 0 1 1.5-.1h-.7a.81 .81 0 0 0-.6 .8 .81 .81 0 0 0 .7 .7h.6l-1.1 .1-.2 .5 1.7 .1a.6 .6 0 0 1 .5 .7 2.05 2.05 0 0 1-2.8 .6 4.5 4.5 0 0 0 2.3-.3l.2-.4-.2-.2h-1.3a.55 .55 0 0 1-.8-.6l.4-.4a.85 .85 0 0 1-.2-1.5z" fill-rule="evenodd"/>
<path d="M99.3 32.1h1z" fill-rule="evenodd"/>
<path d="M99.7 30.5h1.6v.3h-.6a.83 .83 0 0 1-.3 1.2h-.6h.1a.84 .84 0 0 0 .4-.8 .84 .84 0 0 0-.6-.7z" fill-rule="evenodd"/>
<path d="M101.5 30.6l.2 .1z" fill-rule="evenodd"/>
<path d="M101.5 30.6l1-.3v.6h.2l-.2 .3v1.5l.5 .3h-1.5l.5-.3v-1.7l-.1-.2z" fill-rule="evenodd"/>
<path d="M102.7 30.7h.2l-.4 .2z" fill-rule="evenodd"/>
<path d="M102.7 30.7a.49 .49 0 0 1 .5-.4 .49 .49 0 0 1 .5 .5 .49 .49 0 0 1-.8-.1z" fill-rule="evenodd"/>
<path d="M104.1 30.7l.3-.2h.6h-.2a.46 .46 0 0 0-.3 .6l-.1 .2a.32 .32 0 0 1-.4-.2 .32 .32 0 0 1 .1-.4z" fill-rule="evenodd"/>
<path d="M104 32.1a1.64 1.64 0 0 1 1.5-.6 1.06 1.06 0 0 0-1.1 .9l.4 .3 .6 .1a.84 .84 0 0 1-.9 .3 .84 .84 0 0 1-.6-.7z" fill-rule="evenodd"/>
<path d="M104.4 30.5l.1-.1a1.31 1.31 0 0 1 1.5 .4l.1 1.9 .3 .1a.48 .48 0 0 1-.5 .3 .48 .48 0 0 1-.4-.4l-.2-.1 .2-.1v-1h-.4l.4-.3a.54 .54 0 0 0-.5-.7z" fill-rule="evenodd"/>
<path d="M104.9 32.8l.6-.1z" fill-rule="evenodd"/>
<path d="M106.2 32.7l.4-.2-.2 .3z" fill-rule="evenodd"/>
<path d="M106.6 30.6l.3 .1z" fill-rule="evenodd"/>
<path d="M106.6 30.6l1.1-.3v.6h-.6l-.1-.1z" fill-rule="evenodd"/>
<path d="M107.1 30.9l1.3-.2-.7 .3v1.7l.4 .3h-1.4l.4-.3z" fill-rule="evenodd"/>
<path d="M107.9 30.7a.86 .86 0 0 1 1.5 .2h.2l-.2 .1 .1 1.7 .4 .3h-1.5l.5-.3v-1.5l-.2-.4z" fill-rule="evenodd"/>
<path d="M109.5 30.8l.2-.2 .5 .1-.6 .2h-.2z" fill-rule="evenodd"/>
<path d="M109.7 30.6a.85 .85 0 0 1 .9-.2 .85 .85 0 0 1 .6 .7v1.3a.37 .37 0 0 0 .5 .5v.1h-1.5l.5-.3v-1.5a.45 .45 0 0 0-.5-.5z" fill-rule="evenodd"/>
<path d="M112 32.1a1.36 1.36 0 0 0 1.6 .9l-1.6 .1z" fill-rule="evenodd"/>
<path d="M112.2 30.7l.2-.2h.5a.39 .39 0 0 0-.5 .2 .39 .39 0 0 0 .2 .5l.8 .4a.73 .73 0 0 1 .6 .6 .73 .73 0 0 1-.4 .8h-.5l.4-.4a1.73 1.73 0 0 0-1.1-.9l-.4-.5z" fill-rule="evenodd"/>
<path d="M112.4 30.5l.4-.2 .8 .1z" fill-rule="evenodd"/>
<path d="M112.2 33h1.4l-.5 .1z" fill-rule="evenodd"/>
<path d="M112.4 30.5l1.4-.2v.9l-.2-.1a.7 .7 0 0 0-.7-.6z" fill-rule="evenodd"/>
<path d="M116.5 30.6l.1-.1h.6l-.4 .2a.36 .36 0 0 1 0 .4 .36 .36 0 0 1-.4 .1l-.1-.2z" fill-rule="evenodd"/>
<path d="M116.5 31.8l.8-.3h.5a1.09 1.09 0 0 0-1.1 .9l.3 .3 .6 .1a.89 .89 0 0 1-1.5-.2l.1-.4z" fill-rule="evenodd"/>
<path d="M116.6 30.5l.2-.1a1.1 1.1 0 0 1 1.3 .2 1.1 1.1 0 0 1 .2 1.2v.8l.4 .2a.51 .51 0 0 1-.4 .3 .51 .51 0 0 1-.5-.3v-.1l-.2-.1 .2-.1v-1h-.5l.5-.3a.55 .55 0 0 0-.6-.7z" fill-rule="evenodd"/>
<path d="M117.1 32.8l.7-.1z" fill-rule="evenodd"/>
<path d="M118.5 32.7l.3-.2-.1 .3z" fill-rule="evenodd"/>
<path d="M118.9 30.6l1-.3v.6h-.6z" fill-rule="evenodd"/>
<path d="M119.3 30.9l1.4-.2-.8 .4v1.3a.39 .39 0 0 0 .1 .4 .39 .39 0 0 0 .4 .1v.1h-1.5l.5-.3z" fill-rule="evenodd"/>
<path d="M120.1 30.7a.84 .84 0 0 1 .9-.3 .84 .84 0 0 1 .6 .7l.1 1.6 .4 .3h-1.4l.4-.3v-1.7l-.4-.3z" fill-rule="evenodd"/>
<path d="M122.7 30.9l.4-.4h.6a1.2 1.2 0 0 0-.8 1.2 1.2 1.2 0 0 0 .9 1.1h-1a1.4 1.4 0 0 1-.1-1.9z" fill-rule="evenodd"/>
<path d="M123.1 30.5a1.12 1.12 0 0 1 1.3 .1z" fill-rule="evenodd"/>
<path d="M123.9 29.3l1-.3v3.3l.3 .4h-.8a1.19 1.19 0 0 1-1.6 .1h1l.6-.3v-1.4l-.3-.5h.3v-1v-.2z" fill-rule="evenodd"/>
<path d="M124.4 32.7h1v.1l-1 .3z" fill-rule="evenodd"/>
<path d="M127.7 29.4h1.1h-.4v1.7h1.6l-1.6 .1v1.1a.47 .47 0 0 0 .1 .5 .47 .47 0 0 0 .6 .1v.1h-1.9l.4-.1 .2-.3z" fill-rule="evenodd"/>
<path d="M127.2 29.1h1.6a1.23 1.23 0 0 1 1.3 .4 1.23 1.23 0 0 1 .2 1.3l-.3 .3h-1.1a.87 .87 0 0 0 .9-.9 .87 .87 0 0 0-1-.8h-1.1z" fill-rule="evenodd"/>
<path d="M128.4 31.2h1.4z" fill-rule="evenodd"/>
<path d="M131.2 30.7l.3-.2h.6h-.2a.42 .42 0 0 0-.3 .6l-.2 .2a.32 .32 0 0 1-.3-.2 .32 .32 0 0 1 .1-.4z" fill-rule="evenodd"/>
<path d="M131.3 31.9l.7-.4h.6a1.12 1.12 0 0 0-1.1 .9l.4 .3 .6 .1a.79 .79 0 0 1-1 .2 .79 .79 0 0 1-.5-.9z" fill-rule="evenodd"/>
<path d="M131.5 30.5a1.23 1.23 0 0 1 1.6 .4l.1 1.7 .3 .2a.48 .48 0 0 1-.5 .3 .48 .48 0 0 1-.4-.4l-.2-.1 .2-.1v-1h-.4l.4-.2-.1-.6-.4-.2z" fill-rule="evenodd"/>
<path d="M132 32.8l.6-.1z" fill-rule="evenodd"/>
<path d="M133.3 32.7l.3-.2-.1 .3z" fill-rule="evenodd"/>
<path d="M133.7 30.6l.3 .1z" fill-rule="evenodd"/>
<path d="M133.7 30.6l1-.3v.6h.2l-.2 .3 .1 1.5 .5 .3h-1.6l.5-.3v-1.8l-.1-.1z" fill-rule="evenodd"/>
<path d="M134.9 30.7h.3l-.5 .2z" fill-rule="evenodd"/>
<path d="M134.9 30.7a.48 .48 0 0 1 .5-.4 .48 .48 0 0 1 .5 .5 .47 .47 0 0 1-.7-.1z" fill-rule="evenodd"/>
<path d="M136.3 30.7l.3-.2h.6a.44 .44 0 0 0-.5 .6 .31 .31 0 0 1-.4 .1 .31 .31 0 0 1 0-.5z" fill-rule="evenodd"/>
<path d="M136.4 31.9l.7-.4h.6a1.11 1.11 0 0 0-1 .9l.3 .3 .6 .1a.79 .79 0 0 1-1 .2 .79 .79 0 0 1-.4-.9z" fill-rule="evenodd"/>
<path d="M136.6 30.5a1.23 1.23 0 0 1 1.7 .4v1.7l.4 .2a.48 .48 0 0 1-.5 .3 .48 .48 0 0 1-.5-.4l-.2-.1 .2-.1v-1h-.4l.4-.2-.1-.6z" fill-rule="evenodd"/>
<path d="M137.1 32.8l.6-.1z" fill-rule="evenodd"/>
<path d="M138.4 32.7l.4-.2-.1 .3z" fill-rule="evenodd"/>
<path d="M138.8 30.6l.3 .1z" fill-rule="evenodd"/>
<path d="M138.8 30.6l1.1-.3v.6h-.6l-.1-.1z" fill-rule="evenodd"/>
<path d="M139.3 30.9l1.3-.2-.7 .3v1.7l.5 .3h-1.5l.4-.3z" fill-rule="evenodd"/>
<path d="M140.1 30.7a.86 .86 0 0 1 1.5 .2h.2l-.2 .2 .1 1.6 .4 .3h-1.4l.4-.3v-1.8l-.4-.2z" fill-rule="evenodd"/>
<path d="M141.8 30.8l.1-.2 .5 .1-.8 .2z" fill-rule="evenodd"/>
<path d="M141.9 30.6a.85 .85 0 0 1 1-.2 .85 .85 0 0 1 .5 .8l.1 1.5 .4 .3h-1.5v-.1a.37 .37 0 0 0 .5-.4v-1.2a.52 .52 0 0 0-.5-.6z" fill-rule="evenodd"/>
<path d="M144.5 30.7l.3-.2h.6a.73 .73 0 0 0-.8 .7l-.4 .1z" fill-rule="evenodd"/>
<path d="M144.8 30.5a1.17 1.17 0 0 1 1.9 .9h-2.1a1.11 1.11 0 0 0 1.1 1.2l-1.2 .1-.3-.7v-.6v-.1l1.8-.1a.62 .62 0 0 0-.6-.7z" fill-rule="evenodd"/>
<path d="M144.5 32.7l1.2-.1a.85 .85 0 0 0 .9-.6l.1 .1a1.26 1.26 0 0 1-1 1 1.26 1.26 0 0 1-1.2-.4z" fill-rule="evenodd"/>
<path d="M147.8 29.5h.1v.9h.7v.2h-.7v1.9l.3 .2-.8 .1v-2.2l-.5-.1 .6-.4z" fill-rule="evenodd"/>
<path d="M147.4 32.8l.9-.1 .2-.2h.2l-.1 .1a.68 .68 0 0 1-1.2 .2z" fill-rule="evenodd"/>
<path d="M149.3 30.7l.3-.2h.5a.73 .73 0 0 0-.7 .7l-.4 .1z" fill-rule="evenodd"/>
<path d="M149.6 30.5l.1-.1a1.13 1.13 0 0 1 1.7 1h-2a1.1 1.1 0 0 0 1.1 1.2l-1.3 .1-.3-.7 .1-.7 1.7-.1a.66 .66 0 0 0-.6-.7z" fill-rule="evenodd"/>
<path d="M149.2 32.7l1.5-.1 .4-.2 .2-.4a1.16 1.16 0 0 1-.8 1.1 1.16 1.16 0 0 1-1.3-.4z" fill-rule="evenodd"/>
<path d="M151.6 30.6l1.1-.3v.6h.1l-.1 .3v1.5l.5 .3h-1.5l.4-.3v-1.5v-.4z" fill-rule="evenodd"/>
<path d="M152.8 30.7h.3l-.4 .2z" fill-rule="evenodd"/>
<path d="M152.9 30.6a.46 .46 0 0 1 .6-.3 .46 .46 0 0 1 .3 .5 .49 .49 0 0 1-.7-.1h-.3z" fill-rule="evenodd"/>
<path d="M154.1 32.1a1.35 1.35 0 0 0 1.6 .9l-1.6 .1z" fill-rule="evenodd"/>
<path d="M154.4 30.6l.6-.1h-.3a.35 .35 0 0 0-.2 .3 .35 .35 0 0 0 .2 .4l.8 .4a.73 .73 0 0 1 .6 .6 .73 .73 0 0 1-.4 .8h-.5l.4-.4a1.71 1.71 0 0 0-1.1-.9 .65 .65 0 0 1-.1-1.1z" fill-rule="evenodd"/>
<path d="M154.5 30.5l.4-.2 .8 .1z" fill-rule="evenodd"/>
<path d="M154.3 33h1.4l-.5 .1z" fill-rule="evenodd"/>
<path d="M154.5 30.5l1.4-.2v.9l-.2-.1a.7 .7 0 0 0-.7-.6z" fill-rule="evenodd"/>
<circle cx="79.5" cy="29.3" r=".31"/>
<circle cx="94.3" cy="29.3" r=".31"/>
</g>
<path d="M37.3 9.6h4.8M37.5 17.9h4.9M36.2 20.4h2.7" fill="none" stroke="#000" stroke-width=".23"/>
<path d="M36.1 10.7h6.7M36.5 17.2h6.8M36.9 9.9h5.4" fill="none" stroke="#000" stroke-width=".34"/>
<path d="M35.1 12.8h2.3M36.4 10.3h6.2" fill="none" stroke="#000" stroke-width=".4"/>
<path d="M35.6 11.2h2.4" fill="none" stroke="#000" stroke-width=".42"/>
<path d="M36.3 16.8h6.9M38 18.1h3.8M50.5 21.5h2.8" fill="none" stroke="#000" stroke-width=".21"/>
<path d="M37 17.6h5.9" fill="none" stroke="#000" stroke-width=".3"/>
<g font-size="3.9">
<text x="26.4" y="43.5">48-Lead Very Thin Plastic Quad Flat, No Lead Package (KFX) - 7x7 mm Body [VQFN]</text>
<text x="26.4" y="48">With Step Cut Wettable Flanks</text>
<text x="70.1" y="156.8">TOP VIEW</text>
<text x="145.2" y="167.9">SIDE VIEW</text>
<text x="136.4" y="230.1">DETAIL A</text>
<text x="65.7" y="246.2">BOTTOM VIEW</text>
</g>
<g font-size="3.2">
<text x="28.4" y="54.6">Note:</text>
<text x="41.1" y="58.3">http://www.microchip.com/packaging</text>
<text x="41.1" y="54.6">For the most current package drawings, please see the Microchip Packaging Specification located at</text>
<text x="150.8" y="67.2">C</text>
<text x="160.1" y="66.4">SEATING</text>
<text x="160.1" y="70">PLANE</text>
<text x="140.9" y="74.4">0.10</text>
<text x="149.1" y="74.4">C</text>
<text x="154.4" y="78.3">A</text>
<text x="166.4" y="83.5">(A3)</text>
<text x="78.5" y="89.4">D</text>
<text x="110" y="89.4">A</text>
<text x="166.6" y="89.4">A1</text>
<text x="30.4" y="93.1">NOTE 1</text>
<text x="116.9" y="90.7">B</text>
<text x="116.9" y="122.2">E</text>
<text x="30.8" y="127.3">(DATUM B)</text>
<text x="30.9" y="132.4">(DATUM A)</text>
<text x="27.7" y="140.5">2X</text>
<text x="35.4" y="144.7">0.10</text>
<text x="43.6" y="144.7">C</text>
<text x="35.6" y="152.9">2X</text>
<text x="159.7" y="154.6">48X</text>
<text x="43.3" y="157.1">0.10</text>
<text x="51.5" y="157.1">C</text>
<text x="121.2" y="156.5">SEE DETAIL A</text>
<text x="166.3" y="158.8">0.08</text>
<text x="174.5" y="158.8">C</text>
<text x="105.2" y="165.4">0.10</text>
<text x="117.2" y="165.4">C</text>
<text x="121.7" y="165.4">A</text>
<text x="125.9" y="165.4">B</text>
<text x="77.6" y="169.3">D2</text>
<text x="120.8" y="181">0.10</text>
<text x="132.8" y="181">C</text>
<text x="137.3" y="181">A</text>
<text x="141.4" y="181">B</text>
<text x="166.5" y="196.7">STEP CUT</text>
<text x="110.5" y="202.1">E2</text>
<text x="169.3" y="200.5">WIDTH</text>
<text x="167.3" y="204.3">0.06±0.05</text>
<text x="158.6" y="222.4">STEP CUT DEPTH</text>
<text x="165.2" y="226.2">0.14±0.04</text>
<text x="29.2" y="228.9">NOTE 1</text>
<text x="111" y="230.4">K</text>
<text x="45.1" y="234.8">L</text>
<text x="101.1" y="234.8">48X b</text>
<text x="108.1" y="239.3">0.10</text>
<text x="120.1" y="239.3">C</text>
<text x="124.5" y="239.3">A</text>
<text x="128.7" y="239.3">B</text>
<text x="65.4" y="240.4">e</text>
<text x="108.1" y="243.9">0.05</text>
<text x="120.1" y="243.9">C</text>
</g>
<g font-size="2.9">
<text x="108.2" y="251.7">Microchip Technology Drawing C04-0447 Rev A Sheet 1 of 2</text>
<text x="26.6" y="261.3">© 2017 Microchip Technology Inc.</text>
</g>
<g font-size="2.8">
<text x="59.2" y="94.6">N</text>
<text x="51.7" y="102.5">1</text>
<text x="51.7" y="106.1">2</text>
<text x="51.7" y="109.6">3</text>
<text x="51.7" y="214.3">3</text>
<text x="51.7" y="221.4">1</text>
<text x="51.7" y="217.9">2</text>
<text x="59.2" y="229.4">N</text>
</g>
<g font-size="2.2">
<text x="36" y="207">e</text>
<text x="36" y="209.1">2</text>
</g>
<text font-size=".6" x="43" y="10">R</text>
</svg>
